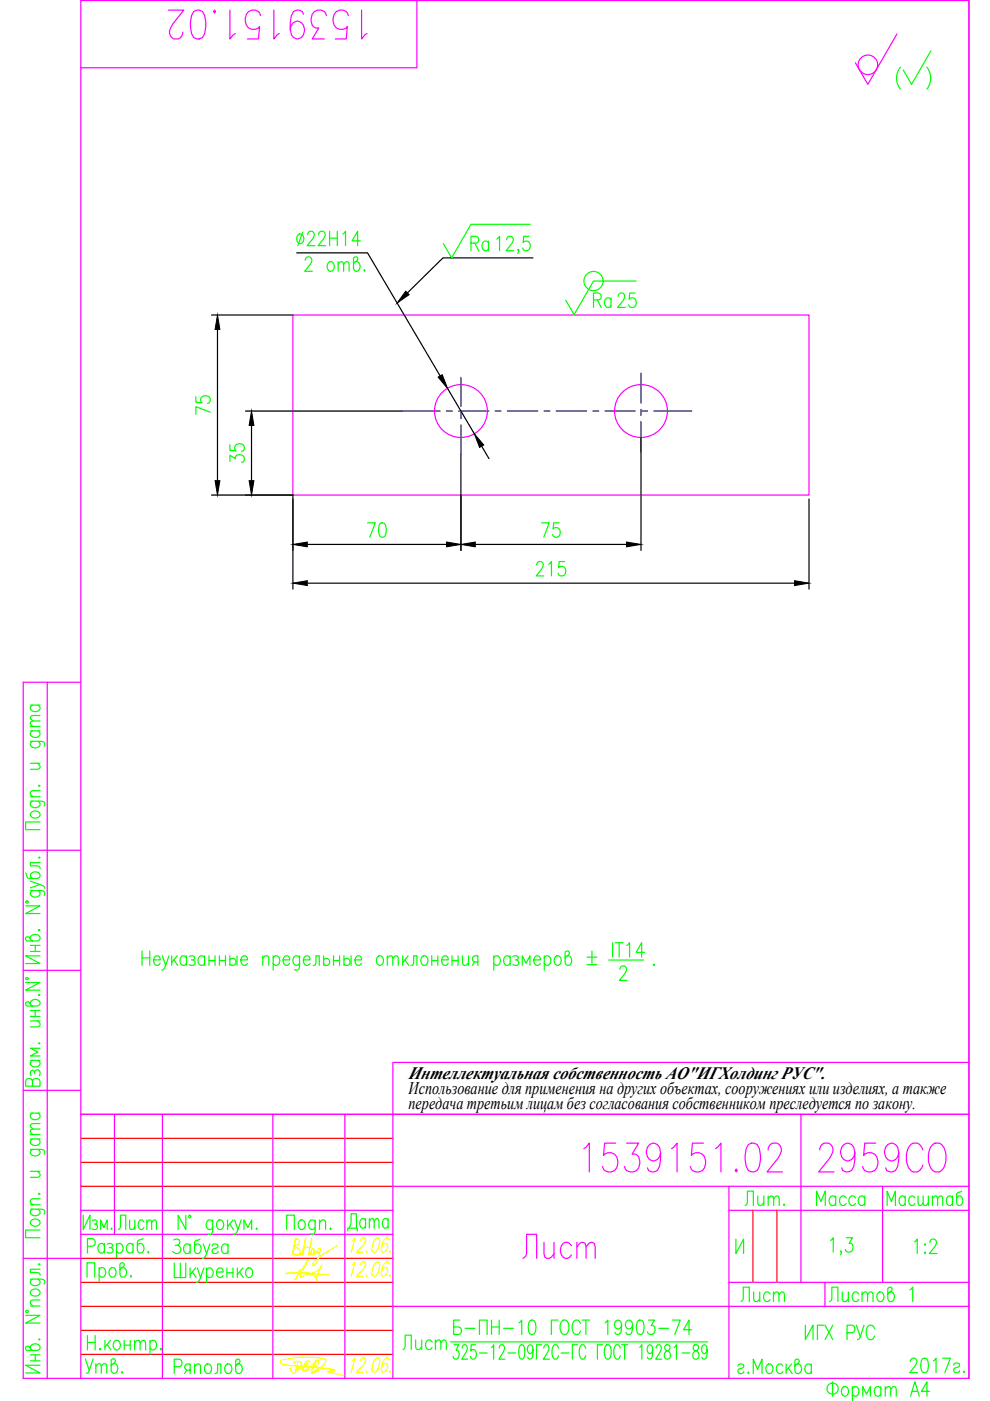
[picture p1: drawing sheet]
<svg xmlns="http://www.w3.org/2000/svg" width="210mm" height="297mm" viewBox="0 0 210 297" stroke-linecap="round" stroke-linejoin="round" font-family="sans-serif">
<g fill="none" stroke="#f0f" stroke-width=".25">
<path d="M88.4 .1v14.3h-71.3M190.2 7.2l-6.2 10.7-2.6-4.6M205.4 .1v292.1M62.1 66.8h109.4v38.2h-109.4zM10 144.6v147.6M17.1 144.6h-12.2v147.6h200.5M4.9 180.3h12.2M4.9 205.7h12.2M4.9 231.2h12.2M17.1 236.3h188.3M24.3 236.3v25.4M34.4 236.3v55.9"/>
<path d="M57.8 236.3v55.9M73.1 236.3v55.9M169.8 236.3v35.6M205.4 225.3h-122.1v66.9M17.1 256.6h66.2M83.3 251.5h122.1M154.5 256.6h50.9M154.5 251.5v40.7M187.1 251.5v20.4M4.9 266.8h12.2M17.1 261.7h66.2M83.3 277h122.1"/>
<path d="M154.5 271.9h50.9M17.1 292.2v-292.1h188.3v292.1"/>
<circle cx="184" cy="13.7" r="2.07"/>
<circle cx="97.7" cy="87.1" r="5.6"/>
<circle cx="135.9" cy="87.1" r="5.6"/>
</g>
<g fill="none" stroke="#00f" stroke-width=".25">
<path d="M97.7 80v6.2M135.9 79.1v6.4M85.3 87.2h8M94.6 87.2h1.3M97.2 87.2h6.5M97.7 87.5v1.3M97.7 90.1v6.1M105 87.2h1.3M107.6 87.2h6.4M115.3 87.2h1.3M117.9 87.2h6.5M125.7 87.2h1.3"/>
<path d="M128.2 87.2h6.5M135.9 86.8v1.3M135.9 89.4v6.4M136 87.2h1.3M138.6 87.2h8.1"/>
</g>
<g fill="none" stroke="#000" stroke-width=".25">
<path d="M62.9 53.6h15l15.4 26.1M113 54.7h-19.1l-7.5 7.4M44.8 66.8h17.3M46.1 69.8v32.1M52.1 87.2h33.2M53.3 90.2v11.7M94.9 82.3l5.7 9.7M97.7 96.2v20.5M102.1 94.6l1.6 2.6M135.9 92.7v24M44.8 105h17.3v19.9M65.2 115.4h29.5"/>
<path d="M100.8 115.4h32M171.5 105.8v19.1M65.2 123.6h103.3"/>
</g>
<g fill="#000" stroke="#000" stroke-width=".21">
<path d="M46.1 66.8l.5 3h-1zM86 61.7l.7 .8-2.5 1.7zM92.9 80l.9-.6 1.1 2.9zM53.3 87.2l.5 3h-1zM100.6 92l2 2.3-.9 .6zM45.6 101.9h1l-.5 3.1zM52.8 101.9h1l-.5 3.1zM62.1 115.4l3.1-.5v1zM94.7 114.9l3 .5-3 .5zM97.7 115.4l3.1-.5v1zM132.8 114.9l3.1 .5-3.1 .5zM62.1 123.6l3.1-.5v1z"/>
<path d="M168.5 123.1l3 .5-3 .5z"/>
</g>
<g fill="none" stroke="#0f0" stroke-width=".25">
<path d="M63.3 49.8l.2-.2a1.02 1.02 0 0 1 .9 1 1.02 1.02 0 0 1-.9 1.1 1.2 1.2 0 0 1-.2-1.9zM64.2 49.2l-1.1 2.9M65.2 49.8l.3-.6 .7-.2a.96 .96 0 0 1 .1 1.6l-1.2 1.5h1.6M67.6 49.8l.2-.6 .7-.2a.96 .96 0 0 1 .1 1.6l-1.2 1.5h1.7M69.9 49v3.1M69.9 50.5h1.6M71.5 49v3.1M72.7 49.6l.6-.6v3.1M76.4 51.1h-1.7l1.1-2.1v3.1M107.4 50.8l.3-.6 .7-.1a.95 .95 0 0 1 .1 1.6l-1.2 1.5h1.6M110 53l-.1 .2-.1-.2 .1-.1a.64 .64 0 0 1-.1 .8M112.2 50.1h-1.2l-.1 1.3a.88 .88 0 0 1 1.1-.2 .88 .88 0 0 1 .4 1.1 .83 .83 0 0 1-.6 .9 .83 .83 0 0 1-1-.6"/>
<path d="M112.4 47.6h-12.5l-4.1 7.1-1.8-3.1M134.9 59.6h-9.1l-4.1 7.1-1.7-3M6.4 157.2l2.8 .1 .3 .3-.1 .6M6.4 155h2.1M6.4 154h2.1M6.4 149.5h2.1M6.9 157.2l-.5 .4a1.02 1.02 0 0 0 1.1 1 1.02 1.02 0 0 0 1-1l-.4-.4M6.9 155l-.5 .4a1.02 1.02 0 0 0 1.1 1 1.02 1.02 0 0 0 1-1l-.4-.4M6.9 149.5l-.5 .5a1.03 1.03 0 0 0 1.1 .9 1.03 1.03 0 0 0 1-.9l-.4-.5M8.5 152.9l-1.9 .1-.2 .4 .6 .6M8.5 151.7l-1.9 .1-.2 .5 .6 .6M6.4 169.8l2.8 .2 .3 .3-.1 .6"/>
<path d="M6.4 168.9h2.1M6.4 161.8h2.1M6.6 172.3a1.09 1.09 0 0 1 1.1-.3 1.09 1.09 0 0 1 .8 .9 1.08 1.08 0 0 1-1.2 .6 1.08 1.08 0 0 1-.9-1zM6.9 169.8l-.5 .5a1.02 1.02 0 0 0 1.1 1 1.02 1.02 0 0 0 1-1l-.4-.5M7.9 161.8l.6 .6-.2 .6-1.9 .1M8.2 166.6l.1-.1 .2 .1-.2 .1zM8.5 174.3h-3.1v1.6h3.1M8.5 167.6l-1.9 .2-.2 .5 .6 .6M5.4 192.1h3.1l-3.1 1.6h3.1M5.4 185.1l.5 1 2 .2a.66 .66 0 0 0 .6-.6 .66 .66 0 0 0-.4-.7 1.03 1.03 0 0 0-1.7 .8l.5 .5M6.4 199a1.02 1.02 0 0 1 1.1-.9 1.02 1.02 0 0 1 1 .9l-.6 .5h-2.2l-.3-.3v-.4l.5-.2 .3 .1 .7 .8M6.4 188.8l2.8 .1 .3 .4-.1 .6"/>
<path d="M6.4 186.8l2.1 .7-2.1 .7M6.9 188.8l-.5 .5a1.02 1.02 0 0 0 1.1 .9 1.02 1.02 0 0 0 1-.9l-.4-.5M8.2 197.2l.1-.1 .2 .1-.2 .1zM8.2 181.8l.1-.1 .2 .1-.2 .1zM8.5 187.5l.6 .3 .4 .5M8.5 182.9h-2.1v.7l1.9 .1 .2 .5M129.9 199.9v3M130.5 199.9h1.6M131.3 199.9v3M5.4 208.3h3.1l-3.1 1.6h3.1M6.4 212.8a1.02 1.02 0 0 1 1.1-.9 1.02 1.02 0 0 1 1 .9l-.6 .5h-2.2l-.3-.3v-.4l.5-.2 .3 .1 .7 .8M6.4 200.4h2.1"/>
<path d="M6.4 201.7h2.1M6.4 216.4h2.1M6.4 214.2h2.1M6.4 215.5h2.1M7.5 214.2v1.3M7.5 200.4v1.3M7.9 216.4l.6 .6-.2 .6-1.9 .1M8.2 211l.1-.1 .2 .1-.2 .1zM8.5 202.7h-3.1l3.1 1.6h-3.1M30.1 201.6v3.1M30.1 203.1h1.6M31.7 201.6v3.1"/>
<path d="M32.6 203.5h1.4a.68 .68 0 0 0-.5-.8 .68 .68 0 0 0-.8 .4 1.02 1.02 0 0 0 .8 1.6l.5-.5M34.4 202.6l.7 2.1 .7-2.1M35.1 204.7l-.4 .9-.4 .1M36.4 202.6v2.1M36.9 203.5l.8 1.2M37.6 202.6l-1.2 1.5M39.5 203.1l-.4-.5a1.02 1.02 0 0 0-1 1.1 1.02 1.02 0 0 0 1 1l.4-.5M39.5 202.6v2.1M40.1 202.8a.74 .74 0 0 1 1.2 .3l-.4 .4h-.3M40.9 203.5a.6 .6 0 0 1 .5 .6 .6 .6 0 0 1-.5 .6l-.8-.2M43.4 203.1a.68 .68 0 0 0-.7-.5 .68 .68 0 0 0-.6 .5 .92 .92 0 0 0 0 1.1 .92 .92 0 0 0 1 .3l.3-.3M43.4 202.6v2.1"/>
<path d="M44.3 203.7h1.3M44.3 202.6v2.1M45.6 202.6v2.1M46.5 203.7h1.3M46.5 202.6v2.1M47.8 202.6v2.1M48.7 203.5a.75 .75 0 0 1 1.2 0 .75 .75 0 0 1-.3 1.2h-.5l-.4-.3M48.7 202.6v2.1M50.2 202.6v2.1M51.1 203.5h1.4a.68 .68 0 0 0-.5-.8 .68 .68 0 0 0-.8 .4 1.02 1.02 0 0 0 .8 1.6l.5-.5M55.7 203.2l.6-.6 .6 .2 .1 1.9M55.7 202.6v2.1"/>
<path d="M57.9 203.1a.68 .68 0 0 1 .7-.5 .68 .68 0 0 1 .6 .5 1.02 1.02 0 0 1-.8 1.6l-.5-.5M57.9 202.6v3.1M60 203.5h1.4a.68 .68 0 0 0-.4-.8 .68 .68 0 0 0-.9 .4 1.02 1.02 0 0 0 .8 1.6l.5-.5M63.5 203.1a.68 .68 0 0 0-.6-.5 .68 .68 0 0 0-.7 .5 1.02 1.02 0 0 0 .8 1.6l.5-.5M63.5 202.6l-.1 2.8a.59 .59 0 0 1-.9 .2M64.3 203.5h1.4a.68 .68 0 0 0-.4-.8 .68 .68 0 0 0-.9 .4 1.02 1.02 0 0 0 .9 1.6l.4-.5M66.4 204.7l.5-.2 .1-1.9h.7v2.1M68.6 203.5a.75 .75 0 0 1 1.2 0 .75 .75 0 0 1-.4 1.2h-.4l-.4-.3M68.6 202.6v2.1M70.7 203.7h1.3M70.7 202.6v2.1M72 202.6v2.1"/>
<path d="M72.9 203.5a.75 .75 0 0 1 1.2 0 .75 .75 0 0 1-.4 1.2h-.4l-.4-.3M72.9 202.6v2.1M74.4 202.6v2.1M75.3 203.5h1.4a.68 .68 0 0 0-.5-.8 .68 .68 0 0 0-.8 .4 1.02 1.02 0 0 0 .8 1.6l.5-.5M80.1 202.8a.65 .65 0 0 1 1.1 .3 1.02 1.02 0 0 1-.8 1.6 1.22 1.22 0 0 1-.3-1.9zM82.1 203.2l.6-.6 .5 .2 .1 1.9M82.1 202.6v2.1M83.3 203.2l.6-.6 .4 .2 .1 1.9M85.4 202.6v2.1M85.8 203.5l.9 1.2M86.5 202.6l-1.1 1.5M87.1 204.7l.5-.2 .1-1.9h.7v2.1"/>
<path d="M89.6 202.8a.65 .65 0 0 1 1 .3 1.02 1.02 0 0 1-.8 1.6 1.2 1.2 0 0 1-.2-1.9zM91.5 203.7h1.3M91.5 202.6v2.1M92.8 202.6v2.1M93.6 203.5h1.4a.68 .68 0 0 0-.4-.8 .68 .68 0 0 0-.9 .4 1.02 1.02 0 0 0 .9 1.6l.4-.5M95.8 203.7h1.3M95.8 202.6v2.1M97.1 202.6v2.1M98.1 202.6l.1 1.9 .6 .2 .5-.6M99.3 202.6v2.1M100.6 203.9l-.4 .8M101.3 203.9l-.9-.1a.68 .68 0 0 1 .2-1.2h.7v2.1"/>
<path d="M104.7 203.1a.68 .68 0 0 1 .6-.5 .68 .68 0 0 1 .7 .5 1.02 1.02 0 0 1-.8 1.6l-.5-.5M104.7 202.6v3.1M108.2 203.1l-.5-.5a1.02 1.02 0 0 0-.9 1.1 1.02 1.02 0 0 0 .9 1l.5-.5M108.2 202.6v2.1M108.8 202.8a.74 .74 0 0 1 1.1 .3l-.3 .4h-.4M109.6 203.5a.6 .6 0 0 1 .4 .6 .6 .6 0 0 1-.4 .6l-.8-.2M110.7 204.7v-2.1l.8 1.6 .9-1.6v2.1M113.2 203.5h1.4a.68 .68 0 0 0-.5-.8 .68 .68 0 0 0-.8 .4 1.02 1.02 0 0 0 .8 1.6l.5-.5M115.4 203.1a.68 .68 0 0 1 .6-.5 .68 .68 0 0 1 .7 .5 1.02 1.02 0 0 1-.8 1.6l-.5-.5M115.4 202.6v3.1M117.8 202.8a.65 .65 0 0 1 1.1 .3 1.02 1.02 0 0 1-.8 1.6 1.2 1.2 0 0 1-.3-1.9zM120.3 202.6a1.02 1.02 0 0 1 .9 1.1 1.02 1.02 0 0 1-.9 1l-.5-.6v-2.2l.4-.3h.3l.2 .5-.1 .2-.8 .8"/>
<path d="M124.5 202.9h2.1M124.5 204.5h2.1M125.5 201.6v2.6M129.1 203.5h7.4M131.4 205.5l.3-.5 .7-.2a.96 .96 0 0 1 .1 1.6l-1.2 1.5h1.7M132.9 200.5l.6-.6v3M136.6 201.9h-1.7l1.1-2v3M6.4 236h2.1M6.4 224.8h2.1M6.9 236l-.5 .5a1.02 1.02 0 0 0 1.1 .9 1.02 1.02 0 0 0 1-.9l-.4-.5M6.9 229.2a.75 .75 0 0 0-.7-.6 .75 .75 0 0 0-.8 .6v1.1h3.1v-1.1a.83 .83 0 0 0-.8-.6 .83 .83 0 0 0-.8 .6v1.1M6.9 224.8l-.5 .5a1.02 1.02 0 0 0 1.1 .9 1.02 1.02 0 0 0 1-.9l-.5-.5"/>
<path d="M7.3 227.3a.6 .6 0 0 1 .6-.5 .6 .6 0 0 1 .6 .5l-.2 .8M7.3 227.6v-.3l-.4-.4a.73 .73 0 0 0-.3 1.2M8.2 221.2l.1-.1 .2 .1-.2 .1zM8.5 239.4l-1.9 .1-.2 .5 .6 .5M8.5 238.2l-1.9 .1-.2 .5 .6 .6M8.5 222.3h-2.1l1.6 .8-1.6 .8h2.1M6.4 256.4l2.8 .1 .3 .3-.1 .6M6.4 243.7l2.8 .1 .3 .4-.1 .5M6.4 255.4h2.1M6.4 248.3h2.1M6.4 241.5h2.1M6.4 240.5h2.1"/>
<path d="M6.6 258.8a1.09 1.09 0 0 1 1.1-.3 1.09 1.09 0 0 1 .8 .9 1.08 1.08 0 0 1-1.2 .6 1.08 1.08 0 0 1-.9-1zM6.9 256.4l-.5 .4a1.02 1.02 0 0 0 1.1 1 1.02 1.02 0 0 0 1-1l-.4-.4M6.9 243.7l-.5 .5a1.02 1.02 0 0 0 1.1 .9 1.02 1.02 0 0 0 1-.9l-.4-.5M6.9 241.5l-.5 .4a1.02 1.02 0 0 0 1.1 1 1.02 1.02 0 0 0 1-1l-.4-.4M7.9 248.3l.6 .6-.2 .6-1.9 .1M8.2 253.1l.1-.1 .2 .1-.2 .1zM8.5 254.2l-1.9 .1-.2 .6 .6 .5M17.6 257.6v3.1l1.5-3.1v3.1M19.6 258.8a.61 .61 0 0 1 1 .3l-.1 .3-.5 .1M20.3 259.5a.62 .62 0 0 1 .4 .6 .62 .62 0 0 1-.4 .6l-.7-.2M39.4 257.6v3.1l-1.6-3.1v3.1M45.1 259.1a.67 .67 0 0 0-.6-.5 .67 .67 0 0 0-.7 .5 1.02 1.02 0 0 0 .8 1.6l.5-.4"/>
<path d="M45.1 258.7l-.1 2.7-.4 .3-.6-.1M46.3 258.8a.65 .65 0 0 1 1 .3 1.02 1.02 0 0 1-.8 1.6 1.2 1.2 0 0 1-.2-1.9zM48.2 258.7v2M48.7 259.5l.8 1.2M49.4 258.7l-1.2 1.4M49.8 258.7l.7 2 .6-2M63.6 258.8a.65 .65 0 0 1 1 .3 1.02 1.02 0 0 1-.8 1.6 1.2 1.2 0 0 1-.2-1.9zM66.8 259.1a.68 .68 0 0 0-.6-.5 .68 .68 0 0 0-.7 .5 1.02 1.02 0 0 0 .9 1.6l.4-.4M66.8 258.7l-.1 2.7-.3 .3-.6-.1M67.8 259.2l.5-.5 .6 .1 .1 1.9M67.8 258.7v2M5.4 278.9h3.1l-3.1 1.6h3.1"/>
<path d="M6.4 271.2l2.8 .1 .3 .4-.1 .5M6.4 276.9h2.1M6.6 273.6a1.09 1.09 0 0 1 1.1-.3 1.09 1.09 0 0 1 .8 .9 1.08 1.08 0 0 1-1.2 .6 1.08 1.08 0 0 1-.9-.9zM6.9 271.2l-.5 .5a1.02 1.02 0 0 0 1.1 .9 1.02 1.02 0 0 0 1-.9l-.4-.5M8.2 268.1l.1-.2 .2 .2-.2 .1zM8.5 260.8h-3.1v1.6h3.1M8.5 275.6l-1.9 .1-.2 .6 .6 .6M8.5 269.1h-2.1v.7l1.9 .1 .2 .5M18.5 270.8v-3.1h1.6v3.1M18.5 264.2h1.1a.83 .83 0 0 0 .6-.8 .83 .83 0 0 0-.6-.8h-1.1v3.1M21 269.2a.67 .67 0 0 1 .7-.5 .67 .67 0 0 1 .6 .5 1.02 1.02 0 0 1-.8 1.6l-.5-.5M21 268.7v3.1"/>
<path d="M21.3 260.7v-2l.7 1.6 .7-1.6v2M22.1 264.1a.67 .67 0 0 0-.6-.5 .67 .67 0 0 0-.6 .5 .92 .92 0 0 0-.1 1.1 .92 .92 0 0 0 1.1 .3l.2-.3M22.1 263.6v2.1M22.7 263.8a.73 .73 0 0 1 1.2 .3l-.4 .4h-.3M23.5 268.9a.82 .82 0 0 1 .9 .1 .82 .82 0 0 1 .2 .9 .82 .82 0 0 1-.9 .9 1.19 1.19 0 0 1-.2-1.9zM23.5 264.5a.6 .6 0 0 1 .5 .6 .6 .6 0 0 1-.5 .6l-.8-.2M24.7 264.1a.68 .68 0 0 1 .6-.5 .68 .68 0 0 1 .7 .5 1.02 1.02 0 0 1-.8 1.6l-.5-.5M24.7 263.6v3.1M25.9 268.7a1.02 1.02 0 0 1 .9 1.1 1.02 1.02 0 0 1-.9 1l-.5-.6v-2.2l.4-.3h.3l.3 .5-.2 .3-.8 .7M27.8 270.5l.1 .1-.1 .2-.2-.2zM28.2 264.1a.68 .68 0 0 0-.6-.5 .68 .68 0 0 0-.7 .5 .92 .92 0 0 0 0 1.1 .92 .92 0 0 0 1.1 .3l.2-.3M28.2 263.6v2.1"/>
<path d="M30.3 262.6l-1.1 .5-.1 2a.66 .66 0 0 0 .6 .6 .66 .66 0 0 0 .7-.5 .92 .92 0 0 0 .1-1.1 .92 .92 0 0 0-1.1-.3l-.3 .3M31.5 265.4l.1 .1-.1 .2-.2-.2zM36.8 262.9l.8-.2a.64 .64 0 0 1 .4 1l-.4 .3a.92 .92 0 0 1 .5 1.5 .92 .92 0 0 1-1.5-.2M36.9 267.8v3.1h2.5v-3.1M37.2 264h.4M38.2 267.8v3.1M40.3 264.2a.68 .68 0 0 0-.6-.5 .68 .68 0 0 0-.7 .5 1.02 1.02 0 0 0 .8 1.6l.5-.5M40.3 263.7v2.1M40.3 268.8v2.1M40.8 269.7l.8 1.2M41.5 268.8l-1.2 1.5M41.8 268.8l.7 2.1 .7-2.1"/>
<path d="M42.4 262.7l-1 .5-.2 2a.66 .66 0 0 0 .6 .6 .66 .66 0 0 0 .7-.5 .93 .93 0 0 0 .1-1.1 .93 .93 0 0 0-1.1-.3l-.3 .3M42.5 270.9l-.2 .5-.6 .5M43.1 263.7l.7 2.1 .7-2.1M43.8 265.8l-.2 .6-.6 .4M43.8 269.3l.5-.5a1.02 1.02 0 0 1 .9 1 1.02 1.02 0 0 1-.9 1.1l-.5-.5M43.8 268.8v3.1M45 264.2a.68 .68 0 0 1 .6-.5 .68 .68 0 0 1 .6 .5l-.3 .4-.6 .2a.56 .56 0 0 0-.2 .8 .73 .73 0 0 0 1.1-.3M45.9 269.7h1.4a.68 .68 0 0 0-.4-.8 .68 .68 0 0 0-.9 .4 1.02 1.02 0 0 0 .8 1.6l.5-.5M48.1 269.9h1.3M48.1 268.8v2.1M48.3 264.2a.68 .68 0 0 0-.6-.5 .68 .68 0 0 0-.6 .5 1.02 1.02 0 0 0 .8 1.6l.4-.5M48.3 263.7v2.1"/>
<path d="M49.4 268.8v2.1M50.3 268.8v2.1M50.5 260.7l-.3 .6-.6 .4M50.8 269.7l.8 1.2M51.5 268.8l-1.2 1.5M51.7 260.7v-2l.8 1.6 .9-1.6v2M52.4 269l.2-.2a1.02 1.02 0 0 1 1 1 1.02 1.02 0 0 1-1 1.1 1.22 1.22 0 0 1-.2-1.9zM54.4 260.4l.1 .1-.1 .2-.1-.2zM60.8 260.7v-3.1h1.6v3.1M70.1 260.4l.1 .1-.1 .2-.1-.2zM156 262.7v3.1l1.7-3.1v3.1M176.1 263l.6-.6v3.1"/>
<path d="M178.4 265.3l-.1 .2-.1-.2 .1-.1a.64 .64 0 0 1-.1 .9M179.5 262.4h1.2l-.7 1.2h.4a.96 .96 0 0 1 .4 1.4 .96 .96 0 0 1-1.5 .2l-.1-.3M192.9 273.5l.6-.6v3.1M193.9 263.3l.6-.6v3.1M196.1 263.7l.1 .2-.1 .1-.1-.1zM196.1 265.5l.1 .1-.1 .2-.1-.2zM197.2 263.4l.2-.5 .7-.2a.96 .96 0 0 1 .1 1.6l-1.2 1.5h1.7M6.4 285.9a1.02 1.02 0 0 1 1.1-1 1.02 1.02 0 0 1 1 1l-.6 .4h-2.2l-.3-.3v-.4l.5-.2 .3 .1 .7 .8M6.4 287.2h2.1M6.4 288.5h2.1M7.5 287.2v1.3M8.2 284l.1-.1 .2 .1-.2 .1z"/>
<path d="M8.5 289.5h-3.1l3.1 1.6h-3.1M18.5 283.2v3M18.5 284.6h1.7M20.2 283.2v3M22.3 284.2v2M23.4 284.2l-1.1 1.4M24.4 284.3a.65 .65 0 0 1 1 .3 1.02 1.02 0 0 1-.8 1.6 1.2 1.2 0 0 1-.2-1.9zM26.3 284.2v2M27.6 284.2v2M28.5 284.8l.6-.6 .5 .1 .1 1.9M28.5 284.2v2M29.7 284.8l.6-.6 .5 .1 .1 1.9"/>
<path d="M31.8 284.6a.68 .68 0 0 1 .6-.4 .68 .68 0 0 1 .7 .4 1.02 1.02 0 0 1-.8 1.6l-.5-.4M31.8 284.2v3M34.1 285.9l.1 .2-.1 .1-.1-.1zM36.9 289.8h1.1a.83 .83 0 0 0 .6-.8 .83 .83 0 0 0-.6-.8h-1.1v3M39.6 290.5l-.5 .7M40.3 290.5h-.7l-.2-.1a.68 .68 0 0 1 .2-1.2h.7v2M41.2 289.8l.6-.6 .6 .1 .1 1.9M41.2 289.2v2M43.7 289.3a.82 .82 0 0 1 .9 .1 .82 .82 0 0 1 .3 1 .82 .82 0 0 1-1 .8 1.19 1.19 0 0 1-.2-1.9zM45.6 291.2l.4-.1 .1-1.9h.7v2M48 289.3a.82 .82 0 0 1 .9 .1 .82 .82 0 0 1 .3 1 .82 .82 0 0 1-1 .8 1.19 1.19 0 0 1-.2-1.9zM50.4 289.2a1.02 1.02 0 0 1 1 1 1.02 1.02 0 0 1-1 1l-.4-.6v-2.1l.3-.3h.4l.2 .4-.1 .3-.8 .7"/>
<path d="M95.5 284.5h54.5M98 285.8l.1-.4 .3-.3h.3l.3 .3a1.35 1.35 0 0 1-.2 1.3l-.9 1.5h1.3M100.8 285.1h-.9l-.1 1.3a.57 .57 0 0 1 .9-.1 1.3 1.3 0 0 1-.2 1.9 .59 .59 0 0 1-.8-.6M101.7 286.9h1.6M104.2 285.7l.5-.6v3.1M105.9 285.8v-.4a.63 .63 0 0 1 1-.1 .63 .63 0 0 1 0 1l-1.1 1.9h1.3M107.7 286.9h1.6M110.3 285.3l.4-.2a1.64 1.64 0 0 1 .6 1.8l-.3 1.1-.5 .2a1.67 1.67 0 0 1-.5-1.8zM113 286.1l-.1 .5-.4 .4a1.02 1.02 0 0 1-.7-.9 1.02 1.02 0 0 1 .7-1l.2 .2a3.2 3.2 0 0 1 0 2.7l-.4 .2-.3-.2-.1-.3M114.8 285.1h-1.1v3.1M115.3 285.8l.1-.4 .3-.3h.3l.3 .3a1.35 1.35 0 0 1-.2 1.3l-.9 1.5h1.3M118.4 285.8a.65 .65 0 0 0-.6-.7 .65 .65 0 0 0-.7 .7l-.1 .5a2.08 2.08 0 0 0 .6 1.9 .72 .72 0 0 0 .8-.8"/>
<path d="M119 286.9h1.6M122.4 285.1h-1.1v3.1M124.2 285.8a.65 .65 0 0 0-.7-.7 .65 .65 0 0 0-.6 .7l-.1 .5a2.15 2.15 0 0 0 .6 1.9 .72 .72 0 0 0 .8-.8M127.8 285.1h-1.1v3.1M128.5 285.3l.2-.2a.72 .72 0 0 1 .8 .7 2.24 2.24 0 0 1-.5 2.4 .72 .72 0 0 1-.8-.8l-.1-.4a2.53 2.53 0 0 1 .4-1.7zM131.5 285.8a.65 .65 0 0 0-.6-.7 .65 .65 0 0 0-.7 .7l-.1 .5a2.08 2.08 0 0 0 .6 1.9 .72 .72 0 0 0 .8-.8M132.4 285.1v3.1M135.6 285.7l.5-.6v3.1M138.4 286.1l-.1 .5-.5 .4a1.02 1.02 0 0 1-.6-.9 1.02 1.02 0 0 1 .6-1l.3 .2a3.2 3.2 0 0 1 0 2.7l-.5 .2-.2-.2-.1-.3M139.1 285.8l.1-.4 .3-.3h.3l.3 .3a1.31 1.31 0 0 1-.2 1.3l-.9 1.5h1.3M141 285.3a.77 .77 0 0 0 .6 1.1 .9 .9 0 0 1 .6 1 .9 .9 0 0 1-.9 .8 1.03 1.03 0 0 1-.4-1.1 1.03 1.03 0 0 1 .9-.8 .63 .63 0 0 0 .2-.9 .63 .63 0 0 0-1-.1zM143 285.7l.4-.6v3.1"/>
<path d="M144.6 286.9h1.7M147.1 285.3a.77 .77 0 0 0 .5 1.1 .9 .9 0 0 1 .6 1 .9 .9 0 0 1-.8 .8 1.04 1.04 0 0 1-.5-1.1 1.04 1.04 0 0 1 .9-.8 .63 .63 0 0 0 .2-.9 .63 .63 0 0 0-.9-.1zM149.9 286.1l-.1 .5-.4 .4a1.02 1.02 0 0 1-.7-.9 1.02 1.02 0 0 1 .7-1l.2 .2a3.2 3.2 0 0 1 0 2.7l-.4 .2-.3-.2-.1-.3M156.4 289.6a.68 .68 0 0 1 .7-.4 .68 .68 0 0 1 .6 .4l-.3 .5-.6 .1a.57 .57 0 0 0-.2 .9 .73 .73 0 0 0 1.1-.3M158.7 290.9l.1 .2-.1 .1-.2-.1zM159.7 291.2v-3l.9 2.2 1-2.2v3M162.7 289.3a.65 .65 0 0 1 1.1 .3 1.03 1.03 0 0 1-.8 1.6 1.2 1.2 0 0 1-.3-1.9zM166 289.6l-.5-.4a1.03 1.03 0 0 0-.9 1 1.03 1.03 0 0 0 .9 1l.5-.4M166.7 289.2v2M167.1 290.1l.9 1.1M167.8 289.2l-1.1 1.4M169 289.2a1.02 1.02 0 0 1 .9 1 1.02 1.02 0 0 1-.9 1l-.5-.6v-2.1l.4-.3h.3l.3 .4-.1 .3-.9 .7"/>
<path d="M170.8 281v3l1.6-3v3M172 289.6a.68 .68 0 0 0-.6-.4 .68 .68 0 0 0-.6 .4 1.03 1.03 0 0 0 .8 1.6l.4-.4M172 289.2v2M174.7 281h-1.4v3M174.9 281l1.7 3M176.5 293v3M176.6 281l-1.7 3M178.7 294.1a.65 .65 0 0 1 1.1 .3 1.03 1.03 0 0 1-.8 1.6 1.2 1.2 0 0 1-.3-1.9zM179.6 282.6h1a.83 .83 0 0 0 .7-.8 .83 .83 0 0 0-.7-.8h-1v3M180.7 294.4l.5-.4a1.02 1.02 0 0 1 .9 1 1.02 1.02 0 0 1-.9 1l-.5-.4M180.7 294v3M181.6 281l.8 2.4"/>
<path d="M182.9 296v-2l.8 1.6 .9-1.6v2M183.2 281l-.9 2.7-.5 .3M185.4 281.7a.82 .82 0 0 0-.8-.8 .82 .82 0 0 0-.8 .8 1.93 1.93 0 0 0 .6 2.3 .87 .87 0 0 0 1-.7M186.8 294.4a.68 .68 0 0 0-.7-.4 .68 .68 0 0 0-.6 .4 1.03 1.03 0 0 0 .8 1.6l.5-.4M186.8 294v2M187.7 294.6l.6-.6 .4 .1 .2 1.9M187.7 294v2M188.9 294.6l.5-.6 .5 .1 .1 1.9M193.1 296l.9-3 .9 3M193.4 295h1.2M197.1 295h-1.7l1.1-2v3"/>
<circle cx="125.8" cy="59.6" r="2.04"/>
<circle cx="5.7" cy="191.3" r=".26"/>
<circle cx="5.7" cy="207.5" r=".26"/>
<circle cx="40.2" cy="257.9" r=".26"/>
<circle cx="5.7" cy="278.1" r=".26"/>
<circle cx="176.5" cy="294.4" r="1.19"/>
</g>
<path d="M17.1 241.3h66.2M17.1 246.4h66.2M17.1 251.5h66.2M159.6 256.6v15.3M164.7 256.6v15.3M17.1 266.8h66.2M17.1 271.9h66.2M17.1 277h66.2M17.1 282.1h66.2M17.1 287.2h66.2" fill="none" stroke="#f00" stroke-width=".25"/>
<g fill="none" stroke="#ff0" stroke-width=".25">
<path d="M62.7 262.6l-.7 3.3 .3-1.7a1.65 1.65 0 0 1 .6-1.5 .64 .64 0 0 1 .6 .6 .64 .64 0 0 1-.5 .7l-.6 .3a1.31 1.31 0 0 1 1.1 1.5l-.6 .3-.8-.3a2.15 2.15 0 0 0 1.9 0l.8-3.3-.6 3.6 .3-1.6h1.1a.46 .46 0 0 0 .3-.7l.2-1.3-.6 3.5h.3l.2-.6v.2a.3 .3 0 0 0 .1 .4 .3 .3 0 0 0 .4-.1l.1-.4a.47 .47 0 0 0-.3-.7l-.3 .6a.4 .4 0 0 1 .3-.6 .4 .4 0 0 1 .4 .6l-.1 .7 .5-.5a.93 .93 0 0 1 .8-.9v.5l-.5 .4a.3 .3 0 0 1 .4 .1 .3 .3 0 0 1 0 .4l-.8 1.8-.7 .4 .2-.7 1.3-1.2 3.7-2.3M64.2 269.4l1.1-2.2a5.6 5.6 0 0 1-1.6 2.4l-1.2 1.8a4.3 4.3 0 0 0 1-2.1l.2 .4v1a2.55 2.55 0 0 0 1.6-.9l-.1 .4 .5-.1a3.5 3.5 0 0 0 2.5-1.8l-.7 1.4a1.65 1.65 0 0 0-.3 1.7l.1 .2a2.77 2.77 0 0 0-2.8-1.9l-4 .3h3.9l1.1 .1h4.2M74.6 263l.7-.5-.8 3M74.6 268.1l.7-.6-.8 3.1M76.3 263.2v-.2a.64 .64 0 0 1 .5-.5 .64 .64 0 0 1 .7 .2 1.46 1.46 0 0 1-.5 1.4l-1.4 1.4h1.4M76.3 268.3v-.2a.64 .64 0 0 1 .5-.5 .64 .64 0 0 1 .7 .2 1.46 1.46 0 0 1-.5 1.4l-1.4 1.4h1.4M77.8 265.2l-.1 .3 .1-.1M77.8 270.3l-.1 .3 .1-.1M79.7 262.6l.3-.1 .5 .1a3.5 3.5 0 0 1-.8 2.8l-.3 .1-.5-.1a3.5 3.5 0 0 1 .8-2.8zM79.7 267.7l.3-.2 .5 .2a3.5 3.5 0 0 1-.8 2.8l-.3 .1-.5-.1a3.5 3.5 0 0 1 .8-2.8zM82.5 262.9v-.3l-.5-.1a2.6 2.6 0 0 0-1.2 2.6l.4 .4a1.23 1.23 0 0 0 .9-1.7l-.3-.2a1.07 1.07 0 0 0-.9 .9M82.5 268v-.3l-.5-.2a2.34 2.34 0 0 0-1.1 2.1l-.1 .6 .4 .4a1.23 1.23 0 0 0 .9-1.7l-.3-.2a1.07 1.07 0 0 0-.9 .9"/>
<path d="M82.8 265.2l-.1 .3 .1-.1M82.8 270.3l-.1 .3 .1-.1M62.7 289.2l-.4-.2a1.02 1.02 0 0 1 1.7 .1l-.5 .7-.8 .6v.1a2.43 2.43 0 0 0 2.1-1.6l.1-.2-.8 2 .2-.7a2.23 2.23 0 0 1 1.1-1.5h.1a.72 .72 0 0 1-.7 1h-.1a.62 .62 0 0 1 .7 .7 .62 .62 0 0 1-.8 .5v-.1a6.9 6.9 0 0 0 2.5-2.3l-1.1 2.3 1.2-2.1a.32 .32 0 0 1 .4 .1 .32 .32 0 0 1 0 .4l-.5 .5-.6 .1 .8 .4a.54 .54 0 0 1 .1 .6 .54 .54 0 0 1-.6 .3l-.8 .3 2.3-1.5 .6-.7a.68 .68 0 0 0 0-.8 .68 .68 0 0 0-.8-.3 19.7 19.7 0 0 0-8.6 .6 .52 .52 0 0 0 .5 .7l1.7 .3 9.1 .9 .2 .1-1.6 .3 3.5 .8M63.1 288.9l-.5 2.2h-.4l-.3-.2-.4-.7 .3-.1M74.6 288.5l.7-.6-.8 3.1M76.3 288.6v-.1a.64 .64 0 0 1 .5-.6 .64 .64 0 0 1 .7 .3 1.46 1.46 0 0 1-.5 1.3l-1.4 1.5h1.4M77.8 290.7l-.1 .3 .1-.2M79.7 288.1l.3-.2 .5 .2a3.5 3.5 0 0 1-.8 2.7l-.3 .2-.5-.2a3.5 3.5 0 0 1 .8-2.7zM82.5 288.3v-.2l-.5-.2a2.34 2.34 0 0 0-1.1 2l-.1 .6 .1 .3 .3 .2a1.22 1.22 0 0 0 .9-1.8l-.3-.1a1.07 1.07 0 0 0-.9 .8M82.8 290.7l-.1 .3 .1-.2"/>
</g>
<g font-size="10.1" fill="#f0f">
<text x="34.6" y="9.5">1539151.02</text>
<text x="122.4" y="249.8">1539151.02</text>
<text x="172.5" y="249.8">2959СО</text>
</g>
<text font-size="9.3" fill="#f0f" x="109.7" y="268.1">Лист</text>
<text font-size="8.4" fill="#0f0" x="188.7" y="20.1">( )</text>
<text font-size="7.1" fill="#0f0" x="72.7" y="262.1">Дата</text>
<g font-size="6.6" fill="#0f0">
<text x="63.5" y="58.9">2 отв.</text>
<text x="45.5" y="89.3" transform="rotate(-90 45.5 89.3)">75</text>
<text x="112.5" y="123.5">215</text>
<text x="156.6" y="256.8">Лит.</text>
<text x="171.8" y="256.8">Масса</text>
<text x="187" y="256.8">Масштаб</text>
<text x="155.9" y="277.3">Лист</text>
<text x="84.3" y="287.5">Лист</text>
<text x="94.9" y="284.3">Б-ПН-10 ГОСТ 19903-74</text>
<text x="16.9" y="292.5">Утв.</text>
</g>
<text font-size="6.6" fill="#f0f" x="174.6" y="277.3">Листов</text>
<g font-size="6.2" fill="#0f0">
<text x="98.8" y="54.3">Ra</text>
<text x="124.5" y="66.3">Ra</text>
<text x="129.8" y="66.3">25</text>
<text x="52.6" y="99.1" transform="rotate(-90 52.6 99.1)">35</text>
<text x="76.6" y="115">70</text>
<text x="113.6" y="115">75</text>
<text x="24" y="261.8">Лист</text>
<text x="191.6" y="292.1">2017г.</text>
</g>
<g font-size="3.8">
<text x="86.6" y="228.8">Интеллектуальная собственность АО&quot;ИГХолдинг РУС&quot;.</text>
<text x="86.6" y="232">Использование для применения на других объектах, сооружениях или изделиях, а также</text>
<text x="86.6" y="235.2">передача третьим лицам без согласования собственником преследуется по закону.</text>
</g>
<text font-size="3.1" fill="#0f0" x="137.2" y="206">.</text>
</svg>
